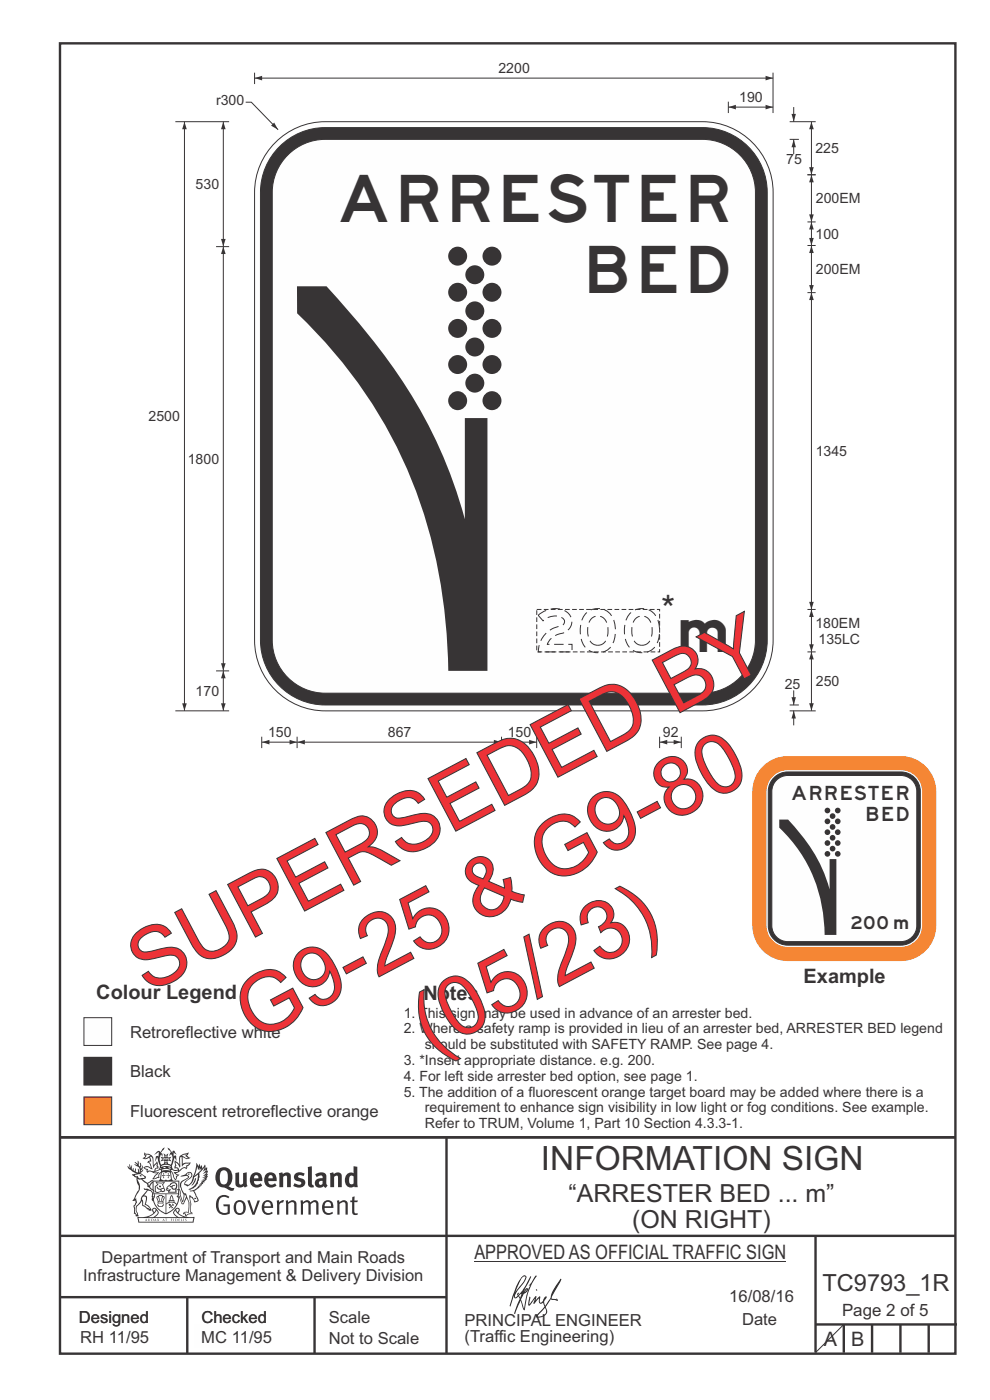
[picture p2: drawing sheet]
<svg xmlns="http://www.w3.org/2000/svg" width="210mm" height="297mm" viewBox="0 0 210 297" stroke-linecap="round" stroke-linejoin="round" font-family="sans-serif">
<g fill="none" stroke="#373435" stroke-width=".51">
<path d="M12.7 9.2h190v278h-190zM12.7 241.3h190M94.7 241.4v45.8M12.7 275.2h82M12.7 262.2h190.1M39.7 275.2v12M66.7 275.2v12M173 262.2v24.8M173 281h30M179 281v6M185 281v6M191 281v6"/>
<path d="M197 281v6"/>
</g>
<g fill="#373435">
<path d="M47 248.5a2.55 2.55 0 0 0 0 2.7l.3 .1a.81 .81 0 0 0 1-.9v-.6a1.04 1.04 0 0 0-1.1-1.5zM46.3 248.1a1.82 1.82 0 0 1 2.1-.2 1.82 1.82 0 0 1 .9 1.9 2.29 2.29 0 0 1-.8 1.9l.7 .3h.5l-.2 .6a2.87 2.87 0 0 1-2-.7 2.12 2.12 0 0 1-1.6-3.1z" fill-rule="evenodd"/>
<path d="M49.9 248.9l.8-.2v2a.46 .46 0 0 0 .3 .6 .46 .46 0 0 0 .6-.3v-2.1l.7-.2v2.4l.2 .5-.5 .4-.3-.3a1.02 1.02 0 0 1-1.2 .2 1.02 1.02 0 0 1-.6-1.1z" fill-rule="evenodd"/>
<path d="M54 249.5l-.1 .5h.9a.49 .49 0 0 0-.2-.6 .49 .49 0 0 0-.6 .1zM53.4 249.1a1.34 1.34 0 0 1 1.6-.2 1.34 1.34 0 0 1 .7 1.5v.2h-1.8a.77 .77 0 0 0 .5 .8 .77 .77 0 0 0 .9-.4l.3 .5a1.59 1.59 0 0 1-2 .2 1.59 1.59 0 0 1-.5-2z" fill-rule="evenodd"/>
<path d="M57.1 249.5l-.2 .5h1a.49 .49 0 0 0-.2-.6 .49 .49 0 0 0-.6 .1zM56.4 249.1a1.34 1.34 0 0 1 1.6-.2 1.34 1.34 0 0 1 .7 1.5v.2h-1.8a.77 .77 0 0 0 .5 .8 .77 .77 0 0 0 .9-.4l.4 .5a1.59 1.59 0 0 1-2.1 .2 1.59 1.59 0 0 1-.5-2z" fill-rule="evenodd"/>
<path d="M59.2 248.9l.7-.2 .1 .4a.95 .95 0 0 1 1-.3 .95 .95 0 0 1 .7 .8v2.3h-.8v-2.3a.46 .46 0 0 0-.8 .1v2.2h-.8z" fill-rule="evenodd"/>
<path d="M62.6 249.1a1.75 1.75 0 0 1 2-.1l-.2 .5-.6-.2a.43 .43 0 0 0-.6 .3l.4 .3a1.04 1.04 0 0 1 1.2 1.1 1.04 1.04 0 0 1-1.4 1l-1.2-.4 .3-.6 1 .4 .4-.4a.88 .88 0 0 0-1-.5l-.4-.2-.1-.4z" fill-rule="evenodd"/>
<path d="M65.3 247.6l.8-.2 .1 3.8 .3 .2 .1 .5a.88 .88 0 0 1-1-.1 .88 .88 0 0 1-.3-1z" fill-rule="evenodd"/>
<path d="M67.8 250.6a.43 .43 0 0 0-.1 .7 .43 .43 0 0 0 .7-.1v-.7zM66.8 249.2a1.7 1.7 0 0 1 2.4 .1v1.8l.3 .4-.4 .5-.5-.3a1.03 1.03 0 0 1-1.7-.2 1.03 1.03 0 0 1 .8-1.5h.7v-.4a.8 .8 0 0 0-1.2 .1z" fill-rule="evenodd"/>
<path d="M70 248.9l.7-.2 .1 .4a.95 .95 0 0 1 1-.3 .95 .95 0 0 1 .7 .8v2.3h-.8v-2.3a.46 .46 0 0 0-.8 .1v2.2h-.8z" fill-rule="evenodd"/>
<path d="M74.3 249.5a1.48 1.48 0 0 0 0 1.7h.5l.2-.1v-1.5l-.3-.2zM75 247.4l.8 .1 .1 4.4h-.7l-.1-.2a1.26 1.26 0 0 1-1.4 0 1.26 1.26 0 0 1-.5-1.3 1.29 1.29 0 0 1 .4-1.3 1.29 1.29 0 0 1 1.4-.2z" fill-rule="evenodd"/>
<path d="M46.4 253.9a1.72 1.72 0 0 1 2.3 0l-.3 .3a1.24 1.24 0 0 0-1.4-.2 1.24 1.24 0 0 0-.6 1.4 1.49 1.49 0 0 0 1.2 2l.7-.2v-1.3h-.8l-.1-.4h1.4v1.9a1.93 1.93 0 0 1-2.3 0 1.93 1.93 0 0 1-.7-2.2l.2-.7z" fill-rule="evenodd"/>
<path d="M50.4 255.1a1.65 1.65 0 0 0 .2 2.2 .99 .99 0 0 0 1-1.4 .78 .78 0 0 0-.4-.8 .78 .78 0 0 0-.8 0zM50 254.9a1.33 1.33 0 0 1 1.6-.1 1.33 1.33 0 0 1 .5 1.4 1.31 1.31 0 0 1-1.3 1.6 1.31 1.31 0 0 1-1.2-1.6v-.6z" fill-rule="evenodd"/>
<path d="M52.5 254.7l.5-.1 .8 2.6 .8-2.5h.5l-1.1 3h-.5z" fill-rule="evenodd"/>
<path d="M56.3 255.2l-.2 .7h1.3a.7 .7 0 0 0-.3-.8 .7 .7 0 0 0-.8 .1zM55.9 255a1.22 1.22 0 0 1 1.5-.2 1.22 1.22 0 0 1 .5 1.5h-1.8a.93 .93 0 0 0 .5 1 .93 .93 0 0 0 1.1-.2l.2 .3a1.43 1.43 0 0 1-1.8 .1 1.43 1.43 0 0 1-.6-1.7z" fill-rule="evenodd"/>
<path d="M58.7 254.7l.4-.1 .1 .5 .4-.4 .6-.1-.1 .6a.66 .66 0 0 0-.9 .6v1.9h-.4z" fill-rule="evenodd"/>
<path d="M60.6 254.8l.4-.2 .1 .5a.94 .94 0 0 1 1-.5 .94 .94 0 0 1 .8 .8v2.3h-.5l-.1-2.5a.81 .81 0 0 0-1.2 .3v2.2h-.4z" fill-rule="evenodd"/>
<path d="M63.7 254.7l.5-.1 .1 .5 .4-.3a.78 .78 0 0 1 1.2 .3 .9 .9 0 0 1 .9-.5 .9 .9 0 0 1 .8 .8v2.3h-.5l-.1-2.5a.67 .67 0 0 0-1.1 .3v2.2h-.5v-2.4l-.4-.2-.7 .4v2.2h-.5z" fill-rule="evenodd"/>
<path d="M69.1 255.2l-.2 .7h1.3a.7 .7 0 0 0-.3-.8 .7 .7 0 0 0-.8 .1zM68.7 255a1.22 1.22 0 0 1 1.5-.2 1.22 1.22 0 0 1 .5 1.5h-1.8a.93 .93 0 0 0 .4 1 .93 .93 0 0 0 1.2-.2l.2 .3a1.44 1.44 0 0 1-1.8 .1 1.44 1.44 0 0 1-.6-1.7z" fill-rule="evenodd"/>
<path d="M71.5 254.8l.4-.2 .1 .5a.94 .94 0 0 1 1-.5 .94 .94 0 0 1 .8 .8v2.3h-.5l-.1-2.5a.81 .81 0 0 0-1.2 .3v2.2h-.4z" fill-rule="evenodd"/>
<path d="M74.7 253.9l.5-.1v.9h.7l-.1 .4h-.6v2.1l.1 .2h.5l.1 .3a.75 .75 0 0 1-1.2-.6v-2h-.4v-.4h.4z" fill-rule="evenodd"/>
<path d="M30.8 244.9l1.1 .3-.9 .5h-.4l.6-.5zM31.8 245.5l.2-.1a2.44 2.44 0 0 1 .5 1.9l.1 .5 .6-1-.1 .6 .3 .3a.57 .57 0 0 0-.6 .8l-1-.2-.5 .2 .2-.5-.8-.3 .7-.1 .9 .5 .1-.1-.6-1.3-.2-.1 .5-.1zM30.7 244.4l-.1 .5 .2 .4-.6 .4a1.04 1.04 0 0 0 1.4-.1l.2 .6-.3 .1-.2 .4a.94 .94 0 0 1 .8 1.1l-.2-.1a1.16 1.16 0 0 0-1.5-.1l.3 .4 .4 .2 .1 .5 .2 .1 .1-.2a.94 .94 0 0 1 1.1 .3h.8l-1.2 1.2a1.13 1.13 0 0 0 1.2-.2l.4-.1v-.4l.4-.7a.83 .83 0 0 0-.6 1h-.3l-.7 .3 1.1-1.4-.5 .2-.5-.1 1.3-.5-.1-.2-.9 .4v-.3l.2-.2 .3 .1 .1-.3-.2-.4 .1-.6-.2-.3-.7 .9v-.7a1.42 1.42 0 0 0-1.6-1.8z" fill-rule="evenodd"/>
<path d="M38.5 245.3l.5-.3 .7-.1-.6 .3 .8 .5h-.3zM38.3 245.5h.2l.1 2a1.69 1.69 0 0 1 1.6-.7l-.8 .5 .1 .5a1.1 1.1 0 0 0-1.5 .6l-.1-.5-.2-.2h-.5l.3-.4-.3-.7a1.42 1.42 0 0 1 .9 1.1l.2-.1zM37.1 246.2l.1 1-.2 .3 .1 .5 .5-.1 .2 .2a.96 .96 0 0 1-1.2-.1l-.1 .1a1.06 1.06 0 0 0 1.3 .2v.1a.72 .72 0 0 1-.9 .2l.2 .5 .6 .2-.4 .2-.1 .7-.2-.4-.4-1.1-.4-.4 .4 .9a1.54 1.54 0 0 0 .7 1.2l.2-.3a.58 .58 0 0 1 .4-.7l.2-.2h-.3l-.5-.3 .9-.5a.93 .93 0 0 1 1.2-.5v.2l.2-.2 .1-.5a.99 .99 0 0 0 .7-.8l-1.3 .1-.3 .2-.1-1.4 .9 .4 .9-.3h-.4l-.5-.4 .4-.7-.6 .2a1.46 1.46 0 0 0-1.4 2.1l.1 .4-.3-.4z" fill-rule="evenodd"/>
<path d="M35.6 248.9l.2 .1-.1 .3 .4 .1-.4 .1v.5l-.1-.6h-.3l.3-.1z" fill-rule="evenodd"/>
<path d="M34.6 248.9l.2 .1v.3l.3 .1h-.3l-.1 .6v-.5l-.4-.1 .4-.1z" fill-rule="evenodd"/>
<path d="M34.3 248.8a.57 .57 0 0 1 .9 .2 .57 .57 0 0 1 .9-.2l.2 1.4h-.2a.57 .57 0 0 1-.9 0 .69 .69 0 0 1-1.1 0zM34.2 248.1l-.3 2.1-.1 .4h2.9l-.2-.4-.3-2.1h-.2v.3l-.8-.2-.8 .2v-.3z" fill-rule="evenodd"/>
<path d="M34.2 252.4a.3 .3 0 0 0 .6 0 .3 .3 0 0 0-.6 0zM33.3 251l.3 .3-.3 .3a.79 .79 0 0 0 0 1.3l.8-.2-.1-.3a.55 .55 0 0 1-.7-.6h.1l.2 .3 .3 .1 .8-.2-.4-.7 .4-.3-.7 .1zM33 250.7l1.1 .2 .9-.2-.4 .7 .4 1.1a.56 .56 0 0 1-.8 .3l-.2 .1a.73 .73 0 0 1-.9 .1 .73 .73 0 0 1-.3-.9v-.4l.6-.4z" fill-rule="evenodd"/>
<path d="M35.6 251.9l.7-.5a.58 .58 0 0 1 1-.1 .58 .58 0 0 1-.4 .9l-.3-.3a.43 .43 0 0 1 .6-.3v-.1a.57 .57 0 0 0-.8 .2l-.2-.1-.3 .1 .5 .2a.55 .55 0 0 0 .8 .4v.5h-1.3l.4-.3-.2-.2-.6 .1 .2-.2-.2-.1zM35.4 251.8l-.1 .2a.39 .39 0 0 0 .2 .6h.3l-.2 .4h1.9l-.1-.7a.86 .86 0 0 0-.1-1.4 .86 .86 0 0 0-1.3 .4z" fill-rule="evenodd"/>
<path d="M36 254.8h.8v.2h-.8zM36.4 253.8l.2 .8h-.4zM36.4 253.5l-.3 .5-.1 .6h-.2v.4l-.7 .4 .2 .2a1.48 1.48 0 0 1 2.1 .1l.2-.1-.6-.5v-.5h-.2l-.1-.6z" fill-rule="evenodd"/>
<path d="M35.8 255.4l.4 .1 .1 .3 .3-.2-.2-.2a.38 .38 0 0 1 .5 .5l-.2-.2-.3 .3 .4 .2-.4 .2-.1-.4-.4 .4-.1-.2 .4-.3-.1-.1-.2 .1z" fill-rule="evenodd"/>
<path d="M34.5 254h.2v.2l-.2 .6h-.2zM33.6 255.3h.9v.2a.55 .55 0 0 1-.8 .4v-.2l-.2-.1zM33.4 254h.2l.2 .8h-.2zM33.6 255h.8l.1 .1-.8 .1zM33.8 253.7h.5l-.2 1.1h-.1zM33.3 253.8l-.1 .3 .3 1.1a.48 .48 0 0 0-.1 .6 .48 .48 0 0 0 .5 .3l.5-.1a.49 .49 0 0 0 .2-.8l.3-1.1-.1-.3a1.42 1.42 0 0 0-1.5 0z" fill-rule="evenodd"/>
<path d="M33.7 251.5l.4 .1 .1 .3h-.3z" fill-rule="evenodd"/>
<path d="M41.3 250.1l.3-.2-.2 .9-.6 .7h-.2l.5-.7z" fill-rule="evenodd"/>
<path d="M39.7 249l.3-.2 .5 .2a.88 .88 0 0 1-.6 1.1 1.22 1.22 0 0 0-.8 1.3l.5 .2a.72 .72 0 0 0 .9-.4l.5-.8 .2-.6 .8-.6v.3a2.85 2.85 0 0 1-2 2.8l.1 .1a2.13 2.13 0 0 0 1.9-1.5v-.2a2.01 2.01 0 0 0 .3-1.8l1.1-1.3-.4 1 .7-.5-.7 1 .8-.4-.8 .8 .7-.1-.9 .5 .8-.1-.8 .4h.8l-.9 .3 .3 .2h-.4l.2 .3h-.3l.1 .3h-.4l.2 .3h-.2a2.16 2.16 0 0 1-2 1l.1 .2h.4a.76 .76 0 0 1 .7 .7l.5 1.2-.6 .2a1.45 1.45 0 0 0-1.1-1.3l.2 1.8-.1 1.8 .4 .3a1.07 1.07 0 0 0-1.2 .4v-.3l-.5-.2a.87 .87 0 0 1 1.1-.1v-.7a4.4 4.4 0 0 0-.6-3.1v-.3h-.3a2.16 2.16 0 0 1-.7-2.2l.3-.3 1.2-.8a.55 .55 0 0 0-.4-.8zM37.8 252.4a.76 .76 0 0 1 .3 1.1l.6 1.6 .4-1.7 .2 .1a.61 .61 0 0 1-.1 .9l-.3 .9h-.2l-.7-1.6-.3 .1a1.18 1.18 0 0 0 .1-1.4zM41.8 247.5l.2 .8 .3-.6v.6l.4-.5a1.9 1.9 0 0 1-1.1 1.4l-.4 .3zM38.3 249.6l1.3-.1 .2 .1v.3l-.5 .3a1.26 1.26 0 0 0-.9 1.9l.2 .6a1.84 1.84 0 0 1 .1 2.1l-.4-1.3a.96 .96 0 0 0-.4-1.3l-.4 .3a.78 .78 0 0 1 0 1.2l.1 .3h.4l.4 1.1a.38 .38 0 0 0 .2 .4 .38 .38 0 0 0 .4-.1l.6-1.2a2.94 2.94 0 0 1 .4 2.5l-.1 .5-.8-.1-.3 .4v.2l.4-.1 .1 .4 .2 .1a1.02 1.02 0 0 1 1.3-.5v-.4l-.3-.1 .1-1.8-.3-1.3 .1 .1a1.14 1.14 0 0 1 .8 .9 .63 .63 0 0 0 .8-.2 .63 .63 0 0 0-.1-.9l-.7-1.2 .9-.6 .2-.3 .3-.1-.1-.2h.4l-.1-.3h.3l-.1-.3 .5-.1-.2-.2 .6-.4v-.2h-.2l.4-.5-.3 .1 .3-.6-.4 .1 .4-.5v-.3l-.3 .2 .2-.6-.1-.3-.4 .3v-.8l-.6 .8-.2-.7-.2 .4-.3-.7-.1 .6-.5-.8-.1 1.4-.6 1.9a1.81 1.81 0 0 1-1 1.4l-.6-.2a1.75 1.75 0 0 1 1.1-1.2 .75 .75 0 0 0 .1-1.3 .75 .75 0 0 0-1.1 .5z" fill-rule="evenodd"/>
<path d="M41.2 254.1h.3l.2 .3h-.4z" fill-rule="evenodd"/>
<path d="M29.4 258.4h11.6l-.1 .8h-11.4zM31.4 258.2l.4-.1a2.48 2.48 0 0 0 1.4-1.3l.3 .5-.5 .6-.5 .3zM32.5 256.6l.3-.2 .2 .2-.3 .6zM37.2 256.8a2.65 2.65 0 0 0 1.8 1.4h-1.1l-.5-.3-.5-.6zM37.4 256.6l.2-.2 .3 .2-.3 .6zM29.2 258.2l.1 1.2h11.8l.2-1.1-.2-.1a4.1 4.1 0 0 1-3.3-.9l.3-.4-.1-.5a1.06 1.06 0 0 0-1.3 .9l.2 .4 .6 .5h-4.7l.3-.1a.84 .84 0 0 0 .6-.7 .84 .84 0 0 0-.5-.9l-.3-.2-.5 .1-.1 .5 .3 .4a4.2 4.2 0 0 1-3.4 .9z" fill-rule="evenodd"/>
<path d="M31 258.7l.1 .2h-.2zM31 258.6l-.3 .5 .4-.1 .2 .1z" fill-rule="evenodd"/>
<path d="M31.4 258.6h.2v.4a.25 .25 0 0 0 .2-.1 .25 .25 0 0 0-.1-.3h.1a.29 .29 0 0 1 0 .4 .29 .29 0 0 1-.4 0 .29 .29 0 0 1 0-.4z" fill-rule="evenodd"/>
<path d="M32.2 258.6a.22 .22 0 0 1 .3 .2 .22 .22 0 0 1-.3 .2zM32 258.6l.1 .5a.33 .33 0 0 0 .4-.1 .33 .33 0 0 0 0-.4 .33 .33 0 0 0-.5 0z" fill-rule="evenodd"/>
<path d="M32.9 258.7l.1 .2h-.2zM32.9 258.6l-.2 .5 .3-.1 .2 .1z" fill-rule="evenodd"/>
<path d="M33.3 258.6h.2l.1 .2 .2-.2-.2 .2 .2 .3-.3-.2v.2h-.2l.2-.3z" fill-rule="evenodd"/>
<path d="M34.7 258.7l.1 .2h-.2zM34.7 258.6l-.3 .5 .4-.1 .2 .1z" fill-rule="evenodd"/>
<path d="M35 258.6h.5h-.2v.5h-.2l.1-.5z" fill-rule="evenodd"/>
<path d="M36.2 258.6h.3h-.1v.2h.1h-.1v.3h-.2z" fill-rule="evenodd"/>
<path d="M36.7 258.6h.2v.5h-.2z" fill-rule="evenodd"/>
<path d="M37.3 258.6a.22 .22 0 0 1 .3 .2 .22 .22 0 0 1-.3 .2zM37.1 258.6v.5a.33 .33 0 0 0 .5-.1 .33 .33 0 0 0 0-.4 .33 .33 0 0 0-.5 0z" fill-rule="evenodd"/>
<path d="M37.8 258.6h.4h-.2v.2h.1h-.1v.2l.2 .1h-.4z" fill-rule="evenodd"/>
<path d="M38.4 258.6h.2l-.1 .4 .2 .1h-.3z" fill-rule="evenodd"/>
<path d="M38.9 258.6h.2v.5h-.2z" fill-rule="evenodd"/>
<path d="M39.3 258.6h.2l-.1 .1 .2 .2-.2 .2h-.1v-.2l.2 .1z" fill-rule="evenodd"/>
<path d="M34.2 247.4a1.51 1.51 0 0 1 2.1 .2 2.67 2.67 0 0 0-2.1 0zM35.7 247.6l.5 .2v.2l-.4-.1zM34.6 247.7l.5-.1 .1 .2h-.4zM34.1 247.9l.2 .1-.3 .1zM35 246.9l.2-.2 .3 .2zM34.9 245.7h.2v.3h-.2zM35 245.1l.2 .2 .2-.2-.1 .4h-.2zM35.1 246.3h.2l.1 .4-.2-.2-.2 .2zM35.3 245.7h.2v.3h-.2zM34.4 245.7l.3 .1 .1 .2-.4 .1 .2-.2zM35.7 245.8l.3-.1-.2 .2 .2 .2-.4-.1zM32.7 244.9l1-.5-.1 1-.2-.2-.3 .2-.3 1.1 .5-1 .3 .9a1.84 1.84 0 0 1 .2 1.7l.4 .1a2.48 2.48 0 0 1 2.2 .1l.2-.3-.2-.7 .7-1.7 .4 .6-.2-1-.2-.1-.2 .3v-.9l.6 .4-.6-.8-.3 .1-.1 .4-.5-.8-.5-.3 .2 .4 .6 .6-.5 .7 .5-.3a2.06 2.06 0 0 1-.1 2.2l-.5-.2-.2-.6 .2-.1 .7 .2-.4-.5 .4-.5-.7 .2-.2-.2 .2-.7-.5 .4-.5-.4 .2 .7-.2 .2-.7-.2 .4 .5-.4 .5 .8-.2 .1 .1-.2 .6-.5 .2a2.02 2.02 0 0 1 0-2.2l.3 .5-.1-.6-.3-.1 .8-1.3-.4 .4-.5 .7-.2-.3a.8 .8 0 0 0-.8 .5z" fill-rule="evenodd"/>
<path d="M29.2 250.1l.3 .2a.61 .61 0 0 1 .8 .3l.3 .2a.8 .8 0 0 1 .6 1l.4 .1 .6 .5a1 1 0 0 1 .4 1.1l-.1 .7v-.5h-.1a.96 .96 0 0 0-.8-1.3l-.2-.2h-.7l-.1-.1-.1 .1 .1 .3h.6l-1.2 1.4-.2 .9-.4 .6a1.33 1.33 0 0 0-.5 1.8l.2 .5a1.26 1.26 0 0 1-.5-1.4l-.1-.4a1.56 1.56 0 0 0 .4-1.7l-.3 .2 .2-.5a3.2 3.2 0 0 0 .7-3zM30.4 253.9h.4a2.06 2.06 0 0 1-.1 1.6l.7 .5 .4 .4-.6-.1-.8-.6-.1-.9a.51 .51 0 0 1 .1-.9zM28.6 249.3a1.52 1.52 0 0 1 2.1 .6l-1.1 .1-.2-.1-.1-.4-.5 .1zM27.5 247v.8l-.3-.4-.1 .1a3.1 3.1 0 0 0 1.9 1.5l-1 .1 .5 .6 .5 .1 .1 1.1a1.84 1.84 0 0 1-.3 2.5l-.4 .9-.3 .4 .2 .1 .4-.1 .1 .4-.2 .5-.3 .2 .1 1.8 .2-.1 .3 .6h.1l.5-.1-.2-.5a1.3 1.3 0 0 1-.1-1.7l.9-1 .2 1.1 .5 .2 .5 .5 .1-.1 .2 .4 .5-.1a1.85 1.85 0 0 0-1.2-1.4l.1-.2a1.39 1.39 0 0 0 0-1.5l-.5-.1 .5-.5a.66 .66 0 0 1 .9-.4 .66 .66 0 0 1 .3 .9l-.1 .4 .2-.1v.2l-.1 .3 .2 .5 .1-.3a2.24 2.24 0 0 0 .1-2.2 .73 .73 0 0 1-.7-.7 .73 .73 0 0 1 .6-.7v-.2a.94 .94 0 0 0-.9 .8 .48 .48 0 0 1-.1-.5 .48 .48 0 0 1 .5-.3l.5-.3a.51 .51 0 0 0-.8 .2l-.4 .3-1.1-.8 .6-.1 .2-.5-1.2-.7 .5-.4v-.4l-.4 .4v-.2a.69 .69 0 0 0 .2-1v.5l-.2 .2v-1.1l-.3-.2 .1 .6-.1 .2-.4-1.2v.6l-.6-.3 .5 .6-.6-.2 .3 .3a1 1 0 0 1 .7 1.5l-.2-.8v.8l-.5-.2v-.7l-.2 .6-.2-.1-.1-.6-.2 .4-.2-.2 .1-.7-.2 .5z" fill-rule="evenodd"/>
<path d="M29.6 249.5l.2-.2 .3 .3z" fill-rule="evenodd"/>
<path d="M32.4 250.5h5.6v2l-.2-.1v-1.7h-5.2v2.5h5.2v-.8l.1 .2-.1 1.1v-.3h-2.5v4a4.1 4.1 0 0 0 2.6-3.6l.1-.1a4 4 0 0 1-2.8 3.9 4.2 4.2 0 0 1-2.8-4.7l.1 1.3 .1-.2a3.8 3.8 0 0 0 2.5 3.4v-4h-2.5l-.2-.9z" fill-rule="evenodd"/>
<circle cx="40" cy="249.1" r=".17"/>
</g>
<path d="M100.6 267.7h66.2" fill="none" stroke="#373435" stroke-width=".21"/>
<g fill="#252726">
<path d="M111.6 273.7l.2-.2-.5 .7zM110.4 274.5l.3 .1-.3 .8-.3-.5zM110.9 270.9h.5a9.3 9.3 0 0 1-2 3.1l-.1 .3 1-2.5zM110.6 271a14.7 14.7 0 0 0-2.2 4.9l-.3 1.2 .1 .1 .8-2.3a.42 .42 0 0 0 .2 .6 .42 .42 0 0 0 .6-.3l.2-.1 .3 .5-1.2 3.2h.2l1.1-2.9 .6 1.9 .2 .2 .2-.5a13.5 13.5 0 0 1 2-6.2l.5-.5-.2-.2-1.5 2.1 .3-.1a14.9 14.9 0 0 0-1.3 5.1l-.4-1.2a1.39 1.39 0 0 1 .2-1.8l.1-.2a.92 .92 0 0 0 .8-1.2 .75 .75 0 0 0-.7 .7l-.2 .2 1.6-3.4h-.1l-.4 .7a10.5 10.5 0 0 1-2.1 3.3l.1-.5a.32 .32 0 0 0-.3 .2 .32 .32 0 0 0 0 .4l-.5 .4a3.2 3.2 0 0 1 1.1-2.3l.5-.6a2.49 2.49 0 0 0 .7-1.6l-.3-.2z" fill-rule="evenodd"/>
<path d="M115.6 277.5a1.15 1.15 0 0 1 .1 1.3 1.15 1.15 0 0 1-1.2 .5h-.5zM112.3 275.1l-.3 1.7 .3 .2 1.2-1.5-.3 1.1 1.2-1.2a.94 .94 0 0 0 .3 1.2l.5-.3 .3 .9-1.2 1.3a.98 .98 0 0 0-.5 1 1.9 1.9 0 0 0 2.3-1.3l-.1-.2a1.02 1.02 0 0 1 .3-1.4l.5-1 1.5 .3-.2-.4v.2l-1.1-.1v-.3l2-3.6 .1-.2-.1-.2-1.8 2.7a6.6 6.6 0 0 1-1.5 3l-.2-.2a1.01 1.01 0 0 1 .4-1.4l.1-.2-.2-.1-.4 .4-.2 .5-.5 .4-.2-.4 .1-.9-.2-.1-.8 1 .2-1h-.1l-1.4 1.8 .2-1.5v-.1z" fill-rule="evenodd"/>
<path d="M113.7 273.6l.3 .2h-.3z" fill-rule="evenodd"/>
</g>
<path d="M41.5 281.2h14.1v4.7h-14.1z" fill-rule="evenodd" fill="#fefefe" stroke="#fefefe" stroke-width=".21"/>
<path d="M179 281l-6 6" fill="none" stroke="#373435" stroke-width=".21"/>
<path d="M12.7 241.3h190" fill="none" stroke="#373435" stroke-width=".51"/>
<path d="M17.8 215.9h5.9v5.9h-5.9z" fill-rule="evenodd" fill="#fefefe" stroke="#373435" stroke-width=".21"/>
<path d="M17.8 224.3h5.9v5.9h-5.9z" fill-rule="evenodd" fill="#373435"/>
<path d="M17.8 224.3h5.9v5.9h-5.9z" fill-rule="evenodd" fill="#373435" stroke="#373435" stroke-width=".21"/>
<path d="M17.8 232.7h5.9v5.9h-5.9z" fill-rule="evenodd" fill="#f58634" stroke="#373435" stroke-width=".21"/>
<path d="M161.4 163a7.5 7.5 0 0 1 5.7-2.6h24a7.5 7.5 0 0 1 7.5 7.5v28.5a7.5 7.5 0 0 1-7.5 7.5h-24a7.5 7.5 0 0 1-7.5-7.5v-28.5a7.5 7.5 0 0 1 1.8-4.9z" fill-rule="evenodd" fill="#f58634"/>
<path d="M164.2 164.5a4.5 4.5 0 0 1 2.9-1.1h24a4.5 4.5 0 0 1 4.5 4.5v28.5a4.5 4.5 0 0 1-4.5 4.5h-24a4.5 4.5 0 0 1-4.5-4.5v-28.5a4.5 4.5 0 0 1 1.6-3.4z" fill-rule="evenodd" fill="#fefefe"/>
<path d="M164.4 164.8a4.1 4.1 0 0 1 2.7-1h24a4.1 4.1 0 0 1 4.1 4.1v28.5a4.1 4.1 0 0 1-4.1 4.1h-24a4.1 4.1 0 0 1-4.1-4.1v-28.5a4.1 4.1 0 0 1 1.4-3.1z" fill-rule="evenodd" fill="#373435" stroke="#353635" stroke-width=".21"/>
<path d="M164.7 165.5a3.4 3.4 0 0 1 2.4-1h24a3.4 3.4 0 0 1 3.4 3.4v28.5a3.4 3.4 0 0 1-3.4 3.4h-24a3.4 3.4 0 0 1-3.4-3.4v-28.5a3.4 3.4 0 0 1 1-2.4z" fill-rule="evenodd" fill="#fefefe" stroke="#373435" stroke-width=".21"/>
<path d="M165.3 173.9v1.7a30.8 30.8 0 0 1 9.6 22.8h2.5v-16.1h-1.4v6.4a34 34 0 0 0-8.8-14.8zM177.1 181.2a.6 .6 0 0 0 1.2 0 .6 .6 0 0 0-1.2 0zM174.9 181.2a.6 .6 0 0 0 1.2 0 .6 .6 0 0 0-1.2 0zM177.1 178.9a.6 .6 0 0 0 1.2 0 .6 .6 0 0 0-1.2 0zM174.9 178.9a.6 .6 0 0 0 1.2 0 .6 .6 0 0 0-1.2 0zM177.1 176.6a.6 .6 0 0 0 1.2 0 .6 .6 0 0 0-1.2 0zM174.9 176.6a.6 .6 0 0 0 1.2 0 .6 .6 0 0 0-1.2 0zM177.1 174.3a.6 .6 0 0 0 1.2 0 .6 .6 0 0 0-1.2 0zM174.9 174.3a.6 .6 0 0 0 1.2 0 .6 .6 0 0 0-1.2 0zM177.1 172a.6 .6 0 0 0 1.2 0 .6 .6 0 0 0-1.2 0zM174.9 172a.6 .6 0 0 0 1.2 0 .6 .6 0 0 0-1.2 0zM176 180a.6 .6 0 0 0 1.2 0 .6 .6 0 0 0-1.2 0zM176 177.7a.6 .6 0 0 0 1.2 0 .6 .6 0 0 0-1.2 0zM176 175.4a.6 .6 0 0 0 1.2 0 .6 .6 0 0 0-1.2 0zM176 173.1a.6 .6 0 0 0 1.2 0 .6 .6 0 0 0-1.2 0z" fill-rule="evenodd" fill="#373435"/>
<path d="M54 16.6h110M164 15.4v8.6" fill="none" stroke="#373435" stroke-width=".21"/>
<g fill="#373435">
<path d="M162.4 16.1l1.6 .5-1.6 .5z"/>
<path d="M54 16.6l1.6-.5v1z"/>
</g>
<path d="M58.4 30.2a15 15 0 0 1 10.6-4.4h80a15 15 0 0 1 15 15v95a15 15 0 0 1-15 15h-80a15 15 0 0 1-15-15v-95a15 15 0 0 1 4.4-10.6z" fill-rule="evenodd" fill="#fefefe" stroke="#373435" stroke-width=".21"/>
<path d="M59.8 30.6a13.7 13.7 0 0 1 9.2-3.5h80a13.8 13.8 0 0 1 13.8 13.7v95a13.8 13.8 0 0 1-13.8 13.8h-80a13.8 13.8 0 0 1-13.7-13.8v-95a13.7 13.7 0 0 1 4.5-10.2z" fill-rule="evenodd" fill="#373435" stroke="#353635" stroke-width=".21"/>
<path d="M61.1 32.9a11.2 11.2 0 0 1 7.9-3.3h80a11.3 11.3 0 0 1 11.3 11.2v95a11.3 11.3 0 0 1-11.3 11.3h-80a11.3 11.3 0 0 1-11.2-11.3v-95a11.2 11.2 0 0 1 3.3-7.9z" fill-rule="evenodd" fill="#fefefe" stroke="#373435" stroke-width=".21"/>
<path d="M63 60.7v5.8a100.9 100.9 0 0 1 31.5 65.3l.6 10.5h8.3v-53.6h-4.8v21.5a104.2 104.2 0 0 0-21.7-40.7l-7.6-8.8zM102.4 85a2.01 2.01 0 0 0 4 0 2.01 2.01 0 0 0-4 0zM95.1 85a2.01 2.01 0 0 0 4 0 2.01 2.01 0 0 0-4 0zM102.4 77.3a2.01 2.01 0 0 0 4 0 2.01 2.01 0 0 0-4 0zM95.1 77.3a2.01 2.01 0 0 0 4 0 2.01 2.01 0 0 0-4 0zM102.4 69.7a2.01 2.01 0 0 0 4 0 2.01 2.01 0 0 0-4 0zM95.1 69.7a2.01 2.01 0 0 0 4 0 2.01 2.01 0 0 0-4 0zM102.4 62a2.01 2.01 0 0 0 4 0 2.01 2.01 0 0 0-4 0zM95.1 62a2.01 2.01 0 0 0 4 0 2.01 2.01 0 0 0-4 0zM102.4 54.3a2.01 2.01 0 0 0 4 0 2.01 2.01 0 0 0-4 0zM95.1 54.3a2.01 2.01 0 0 0 4 0 2.01 2.01 0 0 0-4 0zM98.7 81.3a2.01 2.01 0 0 0 4 0 2.01 2.01 0 0 0-4 0zM98.7 73.6a2.01 2.01 0 0 0 4 0 2.01 2.01 0 0 0-4 0zM98.7 66a2.01 2.01 0 0 0 4 0 2.01 2.01 0 0 0-4 0zM98.7 58.3a2.01 2.01 0 0 0 4 0 2.01 2.01 0 0 0-4 0z" fill-rule="evenodd" fill="#373435"/>
<path d="M113.9 129.3h26v9h-26z" fill="none" stroke="#373435" stroke-width=".21" stroke-dasharray="1 .5" stroke-linecap="butt"/>
<path d="M47.4 142.3v8.5" fill="none" stroke="#373435" stroke-width=".21"/>
<g fill="#373435">
<path d="M46.9 149.2h1l-.5 1.6z"/>
<path d="M47.4 142.3l.5 1.6h-1z"/>
</g>
<path d="M47.4 52.3v90" fill="none" stroke="#373435" stroke-width=".21"/>
<g fill="#373435">
<path d="M46.9 140.7h1l-.5 1.6z"/>
<path d="M47.4 52.3l.5 1.6h-1z"/>
</g>
<path d="M39.1 25.8v125M45.8 52.3h2.8M45.8 142.3h2.8" fill="none" stroke="#373435" stroke-width=".21"/>
<g fill="#373435">
<path d="M38.6 149.2h1l-.5 1.6z"/>
<path d="M39.1 25.8l.5 1.6h-1z"/>
</g>
<path d="M172.1 138.3v12.5" fill="none" stroke="#373435" stroke-width=".21"/>
<g fill="#373435">
<path d="M171.6 149.2h1l-.5 1.6z"/>
<path d="M172.1 138.3l.5 1.6h-1z"/>
</g>
<path d="M172.1 129.3v9" fill="none" stroke="#373435" stroke-width=".21"/>
<g fill="#373435">
<path d="M171.6 136.7h1l-.5 1.6z"/>
<path d="M172.1 129.3l.5 1.6h-1z"/>
</g>
<path d="M172.1 62.1v67.2" fill="none" stroke="#373435" stroke-width=".21"/>
<g fill="#373435">
<path d="M171.6 127.7h1l-.5 1.6z"/>
<path d="M172.1 62.1l.5 1.6h-1z"/>
</g>
<path d="M172.1 52.1v10" fill="none" stroke="#373435" stroke-width=".21"/>
<g fill="#373435">
<path d="M172.1 52.1l.5 1.6h-1z"/>
<path d="M171.6 60.5h1l-.5 1.6z"/>
</g>
<path d="M172.1 47.1v5" fill="none" stroke="#373435" stroke-width=".21"/>
<g fill="#373435">
<path d="M172.1 47.1l.5 1.6h-1z"/>
<path d="M171.6 50.5h1l-.5 1.6z"/>
</g>
<path d="M172.1 25.8v11.3" fill="none" stroke="#373435" stroke-width=".21"/>
<g fill="#373435">
<path d="M172.1 25.8l.5 1.6h-1z"/>
<path d="M171.6 35.5h1l-.5 1.5z"/>
</g>
<g fill="none" stroke="#373435" stroke-width=".21">
<path d="M167.5 29.6h2M167.5 25.8h5.5M171.3 37.1h1.7M171.3 52.1h1.7M171.3 47.1h1.7M171.3 62.1h1.7M171.3 138.3h1.7M171.3 129.3h1.7M55.5 156.3v2.4M63 156.3v2.4M106.4 156.3v2.4M113.8 156.3v2.4"/>
<path d="M139.9 156.3v2.4M139.9 157.5h4.6M144.5 156.3v2.4M167.5 150.8h5.5M167.5 149.6h2"/>
</g>
<g fill="#373435">
<path d="M142.9 157l1.6 .5-1.6 .4z"/>
<path d="M140 157.5l1.5-.5v.9z"/>
</g>
<path d="M106.4 157.5h7.4" fill="none" stroke="#373435" stroke-width=".21"/>
<g fill="#373435">
<path d="M106.4 157.5l1.6-.5v.9z"/>
<path d="M112.2 157l1.6 .5-1.6 .4z"/>
</g>
<path d="M55.6 157.5h7.4" fill="none" stroke="#373435" stroke-width=".21"/>
<g fill="#373435">
<path d="M55.6 157.5l1.6-.5v.9z"/>
<path d="M61.4 157l1.6 .5-1.6 .4z"/>
</g>
<path d="M63.1 157.5h43.3" fill="none" stroke="#373435" stroke-width=".21"/>
<g fill="#373435">
<path d="M63.1 157.5l1.6-.5v.9z"/>
<path d="M104.8 157l1.5 .5-1.5 .4z"/>
</g>
<path d="M54 15.4v2.4M168.4 146.5v3.1" fill="none" stroke="#373435" stroke-width=".21"/>
<path d="M167.9 147.9h.9l-.4 1.7z" fill="#373435"/>
<path d="M168.4 150.8v3.1" fill="none" stroke="#373435" stroke-width=".21"/>
<path d="M168.4 150.8l.4 1.6h-.9z" fill="#373435"/>
<path d="M168.4 22.7v3.1" fill="none" stroke="#373435" stroke-width=".21"/>
<path d="M167.9 24.2h.9l-.4 1.6z" fill="#373435"/>
<path d="M168.4 29.6v3.1" fill="none" stroke="#373435" stroke-width=".21"/>
<path d="M168.4 29.6l.4 1.6h-.9z" fill="#373435"/>
<path d="M52.1 21.7h1.2l5.7 5.8" fill="none" stroke="#373435" stroke-width=".21"/>
<path d="M57.5 26.7l.7-.7 .8 1.5z" fill="#373435"/>
<path d="M172.1 37.1v10" fill="none" stroke="#373435" stroke-width=".21"/>
<g fill="#373435">
<path d="M172.1 37.1l.5 1.6h-1z"/>
<path d="M171.6 45.5h1l-.5 1.6z"/>
</g>
<path d="M37.2 25.8h11.4M47.4 25.8v26.5M37.2 150.8h11.4" fill="none" stroke="#373435" stroke-width=".21"/>
<g fill="#373435">
<path d="M47.4 25.8l.5 1.6h-1z"/>
<path d="M46.9 50.7h1l-.5 1.6z"/>
</g>
<path d="M154.5 21.6v2.4M154.5 22.7h9.5" fill="none" stroke="#373435" stroke-width=".21"/>
<g fill="#373435">
<path d="M162.4 22.2l1.6 .5-1.6 .5z"/>
<path d="M154.5 22.7l1.6-.5v1z"/>
</g>
<g font-size="17.6" fill="#ed3237">
<text x="31.3" y="210.9" transform="rotate(-28 31.3 210.9)">SUPERSEDED BY</text>
<text x="54" y="221.2" transform="rotate(-28 54 221.2)">G9-25 &amp; G9-80</text>
<text x="91.3" y="223.8" transform="rotate(-28 91.3 223.8)">(05/23)</text>
</g>
<g font-size="10" fill="#373435">
<text x="72.2" y="47.1">ARRESTER</text>
<text x="125.1" y="62.1">BED</text>
</g>
<text font-size="9" fill="#fefefe" x="114.2" y="138.3">200</text>
<text font-size="7.1" fill="#373435" x="114.7" y="248.2">INFORMATION SIGN</text>
<text font-size="6.8" fill="#373435" x="144.5" y="138.3">m</text>
<text font-size="6.3" fill="#373435" x="140.2" y="130.6">*</text>
<g font-size="5.3" fill="#373435">
<text x="120.6" y="255">“ARRESTER BED ... m”</text>
<text x="134.1" y="260.5">(ON RIGHT)</text>
</g>
<text font-size="5" fill="#373435" x="174.5" y="274">TC9793_1R</text>
<g font-size="4.2" fill="#373435">
<text x="170.5" y="208.5">Example</text>
<text x="20.4" y="212">Colour Legend</text>
<text x="89.8" y="212.1">Notes</text>
<text x="100.6" y="267.2">APPROVED AS OFFICIAL TRAFFIC SIGN</text>
<text x="174.7" y="285.6">A</text>
<text x="180.6" y="285.6">B</text>
</g>
<text font-size="3.6" fill="#373435" x="178.6" y="279.2">Page 2 of 5</text>
<g font-size="3.5" fill="#373435">
<text x="27.6" y="220.1">Retroreflective white</text>
<text x="27.6" y="228.5">Black</text>
<text x="27.6" y="236.9">Fluorescent retroreflective orange</text>
<text x="21.6" y="267.9">Department of Transport and Main Roads</text>
<text x="17.7" y="271.8">Infrastructure Management &amp; Delivery Division</text>
<text x="16.7" y="280.6">Designed</text>
<text x="42.7" y="280.6">Checked</text>
<text x="69.7" y="280.6">Scale</text>
<text x="98.5" y="281.4">PRINCIPAL ENGINEER</text>
<text x="154.7" y="276.2">16/08/16</text>
<text x="157.4" y="281.2">Date</text>
<text x="17" y="284.8">RH 11/95</text>
<text x="42.7" y="284.8">DJ 5/14</text>
<text x="42.7" y="284.8">MC 11/95</text>
<text x="69.7" y="285.2">Not to Scale</text>
<text x="98.5" y="284.8">(Traffic Engineering)</text>
</g>
<g font-size="3" fill="#373435">
<text x="105.7" y="15.6">2200</text>
<text x="45.8" y="22.3">r300</text>
<text x="156.8" y="21.7">190</text>
<text x="166.8" y="34.9">75</text>
<text x="173" y="32.5">225</text>
<text x="41.5" y="40.1">530</text>
<text x="173.1" y="43.1">200EM</text>
<text x="173" y="50.6">100</text>
<text x="173.1" y="58.1">200EM</text>
<text x="31.5" y="89.4">2500</text>
<text x="39.8" y="98.4">1800</text>
<text x="173" y="96.7">1345</text>
<text x="173" y="133.2">180EM</text>
<text x="173.6" y="136.5">135LC</text>
<text x="41.5" y="147.6">170</text>
<text x="166.5" y="146.1">25</text>
<text x="173.1" y="145.6">250</text>
<text x="56.9" y="156.4">150</text>
<text x="82.3" y="156.4">867</text>
<text x="107.7" y="156.4">150</text>
<text x="140.6" y="156.4">92</text>
<text x="168.1" y="169.8">ARRESTER</text>
<text x="183.9" y="174.3">BED</text>
<text x="85.6" y="215.9">1. This sign may be used in advance of an arrester bed.</text>
<text x="85.6" y="219.3">2. Where a safety ramp is provided in lieu of an arrester bed, ARRESTER BED legend</text>
<text x="85.6" y="226">3. *Insert appropriate distance. e.g. 200.</text>
<text x="90.1" y="222.6">should be substituted with SAFETY RAMP. See page 4.</text>
<text x="85.6" y="229.3">4. For left side arrester bed option, see page 1.</text>
<text x="85.6" y="232.7">5. The addition of a fluorescent orange target board may be added where there is a</text>
<text x="90.1" y="236">requirement to enhance sign visibility in low light or fog conditions. See example.</text>
<text x="90.1" y="239.4">Refer to TRUM, Volume 1, Part 10 Section 4.3.3-1.</text>
</g>
<text font-size="2.7" fill="#373435" x="180.6" y="197.2">200</text>
<text font-size="2" fill="#373435" x="189.7" y="197.2">m</text>
</svg>
